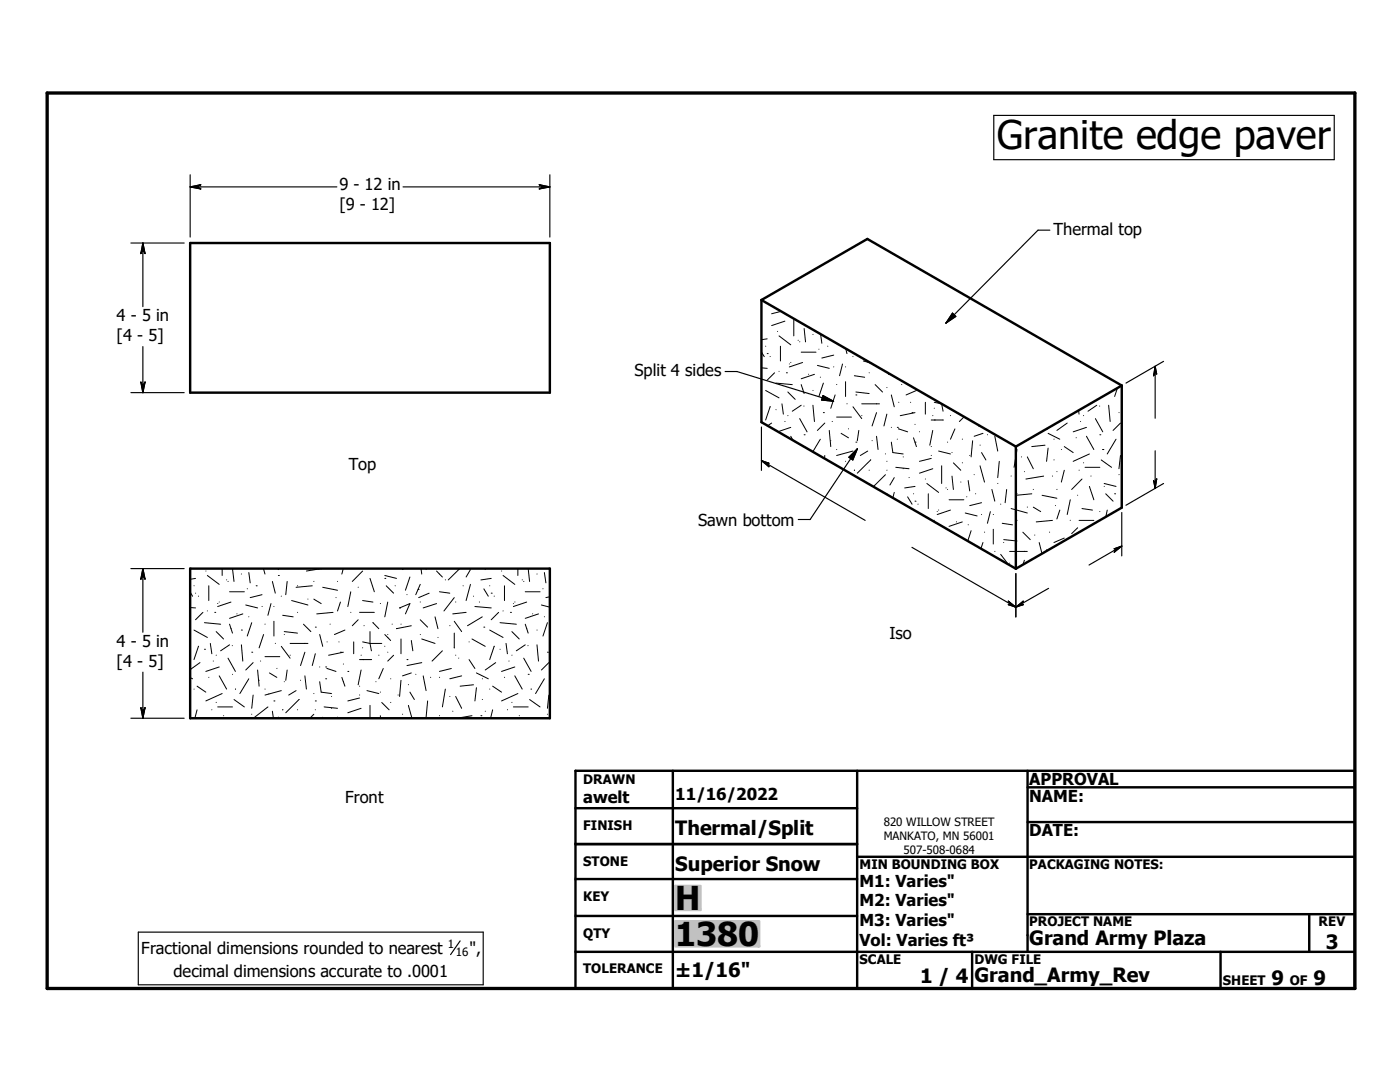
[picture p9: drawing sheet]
<svg xmlns="http://www.w3.org/2000/svg" width="279mm" height="216mm" viewBox="0 0 279 216" stroke-linecap="round" stroke-linejoin="round" font-family="sans-serif">
<g fill="none" stroke="#000" stroke-width=".48">
<path d="M38 48.5h71.7v29.8h-71.7zM152 59.9v24.3l50.7 29.3M152 59.9l21.1-12.2 50.8 29.2M152 59.9l50.7 29.2M223.9 76.9v24.4l-21.2 12.2M223.9 76.9l-21.2 12.2M202.7 89.1v24.4M38 113.5h71.7v29.8h-71.7zM114.8 153.8h155.6v43.4h-155.6zM134.3 153.8v43.4M171.1 153.8v43.4M205.1 157.1h65.3"/>
<path d="M205.1 153.8v36.1M114.8 175.4h56.3M114.8 161.3h56.3M114.8 168.4h56.3M171.1 171h99.3M205.1 164h65.3M114.8 182.8h56.3M114.8 189.9h155.6M194 189.9v7.3M205.1 182.4h65.3M243.6 189.9v7.3M261.3 182.4v7.5"/>
</g>
<g fill="none" stroke="#000" stroke-width=".2">
<path d="M152 70.2l.5 1M152 73.4l1.1 .1M152.8 69.1h.1M152.8 77.9l2.7 1.5M153.1 70.6h.1M153.1 67.6l-1.1 .2M153.7 71.1v.1M154.6 74.4l-1.5 1.5M154.9 76.4l3.2 .3M155.2 66.1h.1M155.5 74.1h.1M155.5 67l2.3 1.8"/>
<path d="M155.8 69.1v2.9M155.9 62.1l-1.9 .5M156.6 64.1l-2.6 .9M156.9 74.4h.1M157.2 78.2l1.5 1.5M157.5 72.6h.1M157.8 72.3h.1M158.4 63.6v3.4M159.3 67.9h.1M159.6 68.2h.1M159.9 70.3h2.9M159.9 76.7l.6 1.8"/>
<path d="M160.2 72.3l-2.7 .9M160.2 77.6h.1M160.5 65.6l.3 2.6M161.4 74.7h.1M162.2 77.9h.1M162.3 66.7h-.1M162.5 74.7l-2.6 .9M163.1 72.9l2.4 .6M163.4 69.7h.1M163.7 75.3h.1M163.8 66.6l.2 1.9M164.3 76.4l-.9 2.7"/>
<path d="M165.2 69.1h.1M166.4 73.2h.1M166.4 70.9l-2.4 .5M166.7 78.8l-.9 2.7M167 76.7h.1M168.1 72.6l-.5 2.4M168.7 73.2h.1M168.7 76.2v2.9M168.8 69.5l.2 1.1M170.2 71.1v.1M170.5 75l2.1 .3M170.8 78.8h.1"/>
<path d="M170.8 78.2l2.7 .3M172.3 72l1.5 .5M173.5 74.4h.1M174.7 76.7l1.4 1.5M177 77.3h.1M177.7 74.7h-.4M177.9 78.8l.6 2.4M180 76.7h-.1M182.9 77.9l-2.1 .9M223 77.4l-.6 1.7M153.7 81.1l-.9 2.7M154 84.4l-.8 .5"/>
<path d="M154.9 81.8h.1M156.1 80.6l.2 2M156.7 84.1h-.1M157.3 82.9h-.1M157.8 85.3l-2.5 .8M157.8 87.1l.5 .8M159.6 83.5l1.5 2.7M159.9 80.9l-1.8 1.2M160.5 81h-.1M160.5 86.8h.1M162.2 80.9l.3 3.2M163.7 87.6l-1.5 2.6"/>
<path d="M164.3 82.3h.1M164.6 90.9v.6M164.6 84.4l-1.5 1.5M165.5 85.9l.3 3.2M165.8 87.9h.1M166.1 84.1h.1M167 89.7h.1M167 83.2h2.9M167.7 90.7h.1M167.9 86.5l1.4 .9M168.7 92v.1M169.1 80.6h-.1"/>
<path d="M169.3 85.6h.1M170.2 81.2l1.8 2.3M170.2 90l-3.2 .9M170.5 93.8h.1M170.8 88.2h.1M171.4 85.9l-.3 2M171.7 95.6h.1M172 80.6h3.5M172 82.9h.1M173.2 90l-1.5 .9M173.5 93.8h.1M173.8 91.8l-2.7 2.6"/>
<path d="M174.1 87.9h-.1M174.9 82.3l-.9 2.7M174.9 87.1l.3 2.6M175 80.6h-.1M176.7 90.6h.1M176.7 94.7l-2.4 2.4M177 98.5h.1M177 82.6l-.6 2.4M177 93.8h.1M177 92v.1M177.9 85.3h.1M177.9 88.2l.3 2.1 2 .3"/>
<path d="M178.5 98.3l-.3 1M178.5 95.3l-.9 1.5M178.8 93.2l2.6 .3M179.1 85.3h.1M179.1 87.6h.1M179.4 80.3h.1M179.4 85.6l1.7 .6M179.4 85.6h.1M180.2 91.2h.1M180.3 93.5h-.1M181.1 99.1l.9 1.5M181.4 95.3h.1"/>
<path d="M181.7 80.3h.1M182 82.3h.1M182.3 98.5h.1M182.3 87.4l.6 1.7M182.6 88.2h.1M182.6 82.3l-2.9 .6M182.6 97.1l-2 .3M182.6 84.7h.1M183.5 86.1v.1M184.7 80.3v2.3M184.7 95.6h.1M185 96.5l2.3 1.8"/>
<path d="M185.3 98.5v3M185.8 91.5l-2.3 .6M185.8 83.8h2.4M185.9 89.1h-.1M185.9 90.9h-.1M186.1 93.5l-2.6 .9M186.1 85.9l-.5 2.9M186.2 82.9h-.1M186.5 83.8h.1M186.5 81.4v.1M186.5 80.3l1.4 .3 .3 1.5M187.3 90l2.4 .6"/>
<path d="M187.9 92.9v3.6M188.8 97.3v.1M189.1 88.2h.1M189.1 97.6v.1M189.4 99.7h3M189.7 82.9h.1M190 90.3h.1M190 95l.3 2.7M190.3 92.4l1.4 1.4M190.6 85.6l-.9 2M191.8 96.2h-.1M192.1 87.6h.1"/>
<path d="M192.1 92.3v.1M192.4 83.2l-.9 .9M192.9 99.1h.1M193.2 95.9l.3 2M193.6 90.9h-.1M194.1 87.9l-.3 3.3M194.4 94.7h.1M194.7 98.5h.1M195.5 84.9l-.2 .1M195.6 92.9l.9 3.3M195.6 88.8h.1M195.9 90.3l.9 1.5"/>
<path d="M196.2 86.5l-1.8 .6M197.1 86.8h.1M198 97.7l.5 2.3M198.5 87.1l.6 2.9M199.1 96.4v.1M199.4 92.1l-.3 3.2M200.9 97.7l-.3 2.6M201.8 95h.1M203 98.5h.1M203 89.7l-.6 3.5M203.9 91.2h.1M204.4 94.1h.1"/>
<path d="M205 91.2l1.2 2.3M205.9 98.5l-3.2 .3M206.2 97.6v.1M208 98.8l2.9 .6M208.3 95l-3.6 .6M208.6 88.8l-2.7 .3M208.9 85.6h.1M209.2 89.4l-.3 2.7M209.2 86.5l2.3 1.1M210.1 95h-.1M210.2 99.2l-.1 .1M210.4 91.8h-.1"/>
<path d="M210.4 87.6h-.1M210.9 94.1h.1M210.9 97.6v.1M211.8 89.7h.1M212.4 93.8l-.6 2.4M212.4 89.1l1.8 1.2M213 84.4l-2.1 1.5M213.6 99.7l-.6 3M214.8 87.3v.1M215.1 98.8h.1M215.2 81.9l.1 .7M215.4 93.8h-.1"/>
<path d="M215.7 84.1h.1M215.9 95.6l-2 2.1M216.3 92.3l-.1 .1M216.3 82.9h-.1M216.5 93.2h3M216.8 85.3l-2.6 .9M216.8 87.1l1.5 2.6M217.4 97.1l.9 2.6M217.4 90.6l-3.2 1.5M217.7 95h.1M218.6 83.5l1.5 2.7M218.9 80.9l-1.8 1.2"/>
<path d="M219.5 81h-.1M219.5 86.8h.1M219.8 91.8l2 1.4M220.1 89.7h.1M220.4 97.1h.1M220.4 96.5l2.3 .6M220.7 98.5l1.4 1.5M221.3 80.9l.3 3.2M222.4 98.5h.1M222.7 87.6l-1.7 3M223.3 82.3h.1M223.3 94.7h.1"/>
<path d="M223.6 90.9l-.3 2.6M223.6 84.4l-1.5 1.5M38 118.2l.4 .8M38.7 116.9h.1M39 118.4h.1M39 115.4l-1 .2M39.6 118.9v.1M41.1 113.9h.1M41.4 114.8l2.4 1.8M41.7 116.9v2.9M44.3 113.5v1.3M45.2 115.7h.1"/>
<path d="M45.5 116h.1M45.8 118.1h3M46.4 113.5l.3 2.5M48.2 114.5v.1M49.4 117.5h-.1M49.7 114.2l.2 2.1M51.1 116.9h.1M52.3 118.7l-2.4 .5M52.6 113.5l.3 1.1M54.4 116l.5 2.4M55.6 114.8h.1M55.6 113.5v.2"/>
<path d="M56.1 118.9v.1M57.3 116l-.3 2.7M58.2 119.8l3.3 .9M59.4 116.9h.1M61.5 119.5v.1M62.3 116.9l-3.2 .3M62.6 119.6l1.5 .8M62.7 116h-.1M64.2 113.5l-3 .4M64.4 117.2l3 .6M66.6 117.6h-.1M67.1 119.2h.1"/>
<path d="M67.4 116h.1M68.5 113.5l-.3 1.1M70 118.1l-.6 2.9M71.5 117.2h.1M72.4 119.8l2 .3M72.4 113.9l-2.1 2.1M73.8 115.4l.9 2.7M76.8 115.4h.1M76.8 114.8l2.3 .6M77.1 116.9l1.4 1.5M78.9 116.9h.1M80.6 113.5l-.3 .2"/>
<path d="M81.2 118.6v.1M81.8 115.1l-.9 2.7M83.4 117.6h.1M83.9 116.6l-.9 2.1M84 113.5l.2 1.1M85.1 113.6l-.1 .1M85.6 118.4l-2 .8M87.1 113.9l1.2 1.2M87.7 118.1l2.1 .3M88.9 115.7h.1M90.7 119.2l-2.1 2.7M91.8 113.5l-2.3 2.2"/>
<path d="M92.4 116.9h.1M93.9 116.6l-.9 3.2M93.9 113.7l-.9 1.4M94.5 118.9v.1M96.6 117.5l.8 1.5M96.9 113.6l-.1 .1M97.7 116.9h.1M98 118.4h.1M98 115.4l-2 .3M98.6 118.9v.1M100.1 113.9h.1M100.4 114.8l2.3 1.8"/>
<path d="M100.7 116.9v2.9M103.4 113.5v1.3M104.2 115.7h.1M104.5 116h.1M104.8 118.1h3M105.4 113.5l.3 2.5M107.2 114.5v.1M108.4 117.5h.1M108.6 114.2l.3 2.1M109.7 119.1l-.8 .1M182.6 100h.1M183.2 100.6h.1"/>
<path d="M186.5 103.8h.1M187 102.1h.1M187.3 101.8h.1M189.7 101.8l-2.7 .9M190.9 104.1h.1M192.1 104.1l-2.7 .9M192.6 102.4l2.4 .5M193.2 104.7h.1M193.8 105.9l-.7 2M195.9 102.6v.1M195.9 100.3l-2.4 .6M196.2 108.3l-.4 1.2"/>
<path d="M196.5 106.2h.1M197.6 102.1l-.5 2.3M198.2 105.6v3M198.3 102.6l-.1 .1M198.6 110h-.1M199.7 110.6l1.5 2M199.7 100.6h.1M200 104.4l2.1 .3M200.3 107.7l2.7 .2M200.3 108.2v.1M201.5 110h3.5M201.5 112.4h.1"/>
<path d="M201.8 101.5l3.2 .9M203 103.8h.1M204.1 106.2l1.5 1.5M204.4 111.8l-.2 .9M204.5 110h-.1M205 101.2h.1M206.2 101.2l1.5 .9M206.5 106.8h.1M207.4 108.3l.5 2.2M208.9 109.7h.1M209.5 106.2h-.1M210 103.8l-3.2 .3"/>
<path d="M210.6 100.9h.1M211.5 101.8l-.6 1.8M212.4 107.4l-2.1 .9M213.6 103.8h.1M215.1 105.3l-1.2 1.2M215.3 103.8h3M215.9 101.5l2.1 .3M219.5 102.1h.1M221 101.8l-.3 1.3M38 121.2l1 .1M38 135.2l.4 .2M38.7 137.5h.1"/>
<path d="M38.7 125.7l2.7 1.5M39.3 136.9l1.8 1.2M39.6 128.9l-.9 2.7M39.9 132.2l-1.9 1.4M40.5 122.2l-1.5 1.5M40.8 129.6h.1M40.8 124.2l3.2 .4M41.4 121.9h.1M41.7 135.1v.1M42 128.4l.3 2M42.6 131.9h.1M42.9 122.2h.1"/>
<path d="M43.1 126l1.5 1.5M43.2 130.7h-.1M43.5 120.4h-.1M43.8 133.1l-2.7 .9M43.8 134.9l1.4 2.6M43.8 120.1h.1M44.3 138.4l-3.2 1.5M45.5 131.3l1.5 2.7M45.8 128.7l-1.8 1.2M45.8 124.6l.6 1.7M46.1 120.1l-2.7 .9M46.1 125.4h.1"/>
<path d="M46.4 128.8h-.1M46.4 134.6h.1M46.7 139.6l2.1 1.5M47 137.5h.1M47.3 122.5h.1M48.2 125.7h.1M48.2 128.7l.3 3.2M48.5 122.5l-2.7 .9M49 120.7l2.4 .6M49.7 135.4l-1.8 3M49.7 123.1h.1M50.2 130.1h.1"/>
<path d="M50.2 124.2l-.9 2.7M50.5 138.7l-.3 2.6M50.5 132.2l-1.5 1.5M51.4 133.7l.3 3.2M51.7 135.7h.1M52 131.9h.1M52.3 121h.1M52.6 126.6l-.9 2.7M52.9 137.5h.1M52.9 131h2.9M52.9 124.5v.1M53.6 138.5h.1"/>
<path d="M53.8 134.3l1.5 .9M54.1 120.4l-.6 2.4M54.7 139.9h.1M54.7 121h.1M54.7 124v2.9M55 128.4h-.1M55.3 133.4h.1M56.1 129l1.8 2.3M56.1 137.8l-3.2 .9M56.4 122.8l2.1 .3M56.7 136h.1M56.7 126.6h.1"/>
<path d="M56.7 126l2.7 .3M57.3 133.7l-.3 2M57.9 128.4h3.6M57.9 130.7h.1M59.1 137.8l-1.5 .9M59.4 122.2h.1M59.7 139.6l-2.7 2.6M60 135.7h.1M60.6 124.6l1.4 1.4M60.8 130.1l-.8 2.7M60.8 134.9l.4 2.6M60.9 128.4h-.1"/>
<path d="M62.6 138.4h.1M62.9 125.1h.1M62.9 139.9h.1M62.9 130.4l-.6 2.4M63.8 133.1h.1M63.8 126.6l.6 2.4M63.8 136l.3 2.1 2.1 .3M65 135.4h.1M65 133.1h.1M65.3 128.1h.1M65.3 133.4l1.8 .6M65.9 124.5v.1"/>
<path d="M66.2 139h.1M66.5 122.2l-3.3 .3M67.6 128.1h.1M67.9 130.1h.1M67.9 120.1l-.5 1.8M68.2 135.2l.6 1.7M68.5 130.1l-2.9 .6M68.5 136h.1M68.5 132.5h.1M68.8 125.7l-2.1 .9M69.4 134h.1M70 122.2h.1"/>
<path d="M70.6 128.1v2.3M71.5 123.7l-1.2 1.2M71.8 122.2h2.9M71.8 139.3l-2.4 .6M71.8 131.6h2.3M71.8 136.9h.1M71.8 138.7h.1M72.1 133.7l-.6 2.9M72.1 130.7h.1M72.4 131.6h.1M72.4 128.1l1.4 .3M72.4 129.3h.1"/>
<path d="M72.7 124.8l-.1 .1M73.2 137.8l2.4 .6M73.8 128.4h2.4M73.8 126v2.4M73.8 128.4l.3 1.5M74.4 124.2h.1M74.4 124.2l1.2 1.2M75 136h.1M75.6 130.7h.1M75.9 138.1h.1M75.9 120.4h.1M76.5 133.4l-.9 2"/>
<path d="M76.8 128.9v.1M76.8 126.6l1.2 1.2M77.4 120.1l-.6 3M77.4 126.6h.1M77.4 127.2h.1M77.4 130.1h.1M78 135.4h.1M78.3 124.5v.1M78.5 130.7l-1.1 1.2M79.5 138.7h-.1M79.7 121.3h.1M79.7 121.3l2.1-.9-.9 2.1"/>
<path d="M80 135.7l-.3 3.3M80 127.5v2.9M80 124.5v.1M81.2 131.6h.1M81.5 136.6h.1M81.8 138.1l.9 1.5M82.1 124.9l-2.9 .5M82.1 127.8l.3 2.1M82.1 134.3l-1.8 .6M83 134.6h.1M83.9 123.7l1.4 1.4M83.9 126.6h.1"/>
<path d="M83.9 120.1h.1M84.2 127.5l2.6 .9M84.2 132.2l-3 .6M84.5 134.9l.5 2.9M85.3 139.9l-.3 3.2M86 135.1l-.1 .1M86.8 123.1l.6 2.3M87.1 120.4l-2.6 .9M87.4 127.2h.1M87.7 135.1v.1M88.3 129.9l-2.1 2M88.9 137.5l-.6 3.6"/>
<path d="M89.8 139h.1M89.8 124.8v.1M90.1 133.4l-2.4 .6M90.7 124l1.4 2M90.7 126.3v3M90.9 139l1.2 2.3M91 130.7h-.1M91 120.1h-.1M91.5 131.3h.1M92.1 134.9l-2.3 .5M93 122.2l-2.6 .3M93.6 128.1h.1"/>
<path d="M93.6 131.6l1.2 1.8M94.2 127.5l2.6 1.5M94.5 136.6l-2.7 .3M94.8 121l3.2 .3M95.1 137.2l-.3 2.7M95.1 134.3l2.3 1.1M95.7 120.1h.1M96.3 135.4h.1M96.3 123.1l-3 1.8M96.3 139.6h.1M96.6 125.1h.1M97.7 137.5h.1"/>
<path d="M97.7 125.7l2.7 1.5M98.3 136.9l1.8 1.2M98.6 128.9l-.9 2.7M98.9 132.2l-2.1 1.5M99.5 122.2l-1.5 1.5M99.8 129.6h.1M99.8 124.2l3.2 .4M100.4 121.9h.1M100.7 135.1v.1M101 128.4l.3 2M101.6 131.9h.1M101.9 122.2h.1"/>
<path d="M102.2 126l1.4 1.5M102.2 130.7h.1M102.5 120.4h.1M102.7 133.1l-2.6 .9M102.7 134.9l1.5 2.6M102.8 120.1h-.1M103.4 138.4l-3.3 1.5M104.5 131.3l1.5 2.7M104.8 128.7l-1.8 1.2M104.8 124.6l.6 1.7M105.1 120.1l-2.6 .9M105.1 125.4h.1"/>
<path d="M105.4 128.8h.1M105.4 134.6h.1M105.7 139.6l2.1 1.5M106 137.5h.1M106.3 122.5h.1M107.2 128.7l.3 3.2M107.2 125.7h.1M107.5 122.5l-2.7 .9M108.1 120.7l1.6 .5M108.6 135.4l-1.7 3M108.7 123.1h-.1M109.3 130.1h.1"/>
<path d="M109.3 124.2l-.9 2.7M109.5 138.7l-.2 2.6M109.5 132.2l-1.4 1.5M39.3 141.6l-.4 1.7M42.3 141.6h.1M43.2 140.1l-.1 .1M43.4 141.1h3M44.6 142.8h.1M50.2 142.5h.1M53.5 141.1l-2.7 2M54.4 141.9l.2 1.4M55.6 143.1h.1"/>
<path d="M56.4 141.6h.1M59.4 141.6h.1M62.6 142.5l-.8 .8M62.9 141.6h.1M64.4 143.1l-.1 .2M64.7 141.1l2.7 .2M66.2 141.3h.1M67.4 143.1h.1M72.1 141.3l-2.7 .9M73.8 140.8v2.5M75.9 142.8l.1 .5M76.2 140.2l1.5 1.4"/>
<path d="M78 140.1v.1M80.4 142.5h-.1M81.5 140.8l.7 2.5M87.7 142.8h.1M90.4 141.9h.1M94.2 142.8l-3 .5M96 142.8h.1M96.8 141.9h.1M98.3 141.6l-.4 1.7M101.3 141.6h.1M102.2 140.1v.1M102.5 141.1h2.9"/>
<path d="M103.6 142.8h.1M109.3 142.5h.1"/>
</g>
<path d="M9.4 18.6h261v178.6h-261z" fill="none" stroke="#000" stroke-width=".66"/>
<g fill="#c0c0c0" stroke="#c0c0c0" stroke-width=".48">
<path d="M134.8 183.8h16.7v5z"/>
<path d="M134.8 183.8l16.7 5h-16.7z"/>
<path d="M134.8 176.8h5v4.8z"/>
<path d="M134.8 176.8l5 4.8h-5z"/>
</g>
<g fill="none" stroke="#000" stroke-width=".23">
<path d="M38 37.3h29.2M38 37.3l2.1-.4-.8 .4M38 37.3l2.1 .4-.8-.4M38 34.9v12.4M39.3 37.3h.1M80.4 37.3h29.3M108.4 37.3h.1M108.4 37.3l-.8 .4 2.1-.4M108.4 37.3l-.8-.4 2.1 .4M109.7 34.9v12.4M198.3 23h68v8.9h-68zM26.1 48.5h10.7"/>
<path d="M28.5 49.9h.1M28.5 48.5v12.7M28.5 48.5l.4 2.1-.4-.7M28.5 48.5l-.4 2.1 .4-.7M209.5 45.9h-2.3l-18.4 18.6M26.1 78.3h10.7M28.5 77h.1M28.5 69.2v9.1M28.5 77l-.4-.8 .4 2.1M28.5 77l.4-.8-.4 2.1M144.7 74.1h2.4l19.3 6M164.2 78.9l2.2 1.2-2.4-.3z"/>
<path d="M190.1 62.5l.7 .6-2 1.4zM230.5 74.2h.1M230.5 73.1v10.4M230.5 73.1l.3 1.5-.3-.4M230.5 73.1l-.3 1.9 .3-.8M232.2 72.1l-7.5 4.3M152 91.9l20.7 11.9M152 91.9l1.5 .5-.6 .1M152 91.9l1.5 1.2-.6-.6M152 85.2v8.7M152.9 92.5h.1M169.4 91.2l1.7-1.7-.9 2.3z"/>
<path d="M171.1 89.5l-9.4 14.2h-2.4M230.5 96.3h.1M230.5 90v7.5M230.5 96.3l-.3-.4 .3 1.6M230.5 96.3l.3-.7-.3 1.9M232.2 96.5l-7.5 4.3M26.1 113.5h10.7M28.5 114.8h.1M28.5 113.5v12.7M28.5 113.5l.4 2.1-.4-.8M28.5 113.5l-.4 2.1 .4-.8M182 109.2l20.7 12"/>
<path d="M202.7 114.5v8.6M209.3 117.4l-6.6 3.8M222.9 109.5h.1M223.9 109l-6.6 3.7M223.9 109l-1.5 1.2 .5-.7M223.9 109l-1.5 .5h.5M223.9 102.3v8.6M28.5 134.1v9.2M201.7 120.6h.1M201.7 120.6h-.5l1.5 .6M201.7 120.6l-.5-.6 1.5 1.2M203.7 120.6h.1"/>
<path d="M203.7 120.6l.5-.6-1.5 1.2M203.7 120.6h.5l-1.5 .6M26.1 143.3h10.7M28.5 141.9h.1M28.5 141.9l-.4-.7 .4 2.1M28.5 141.9l.4-.7-.4 2.1M27.6 186h68.8v10.5h-68.8zM91.8 187.7l-1.9 2.8"/>
</g>
<g fill="#000" stroke="#000" stroke-width=".23">
<path d="M38 37.3l2.1-.4-.8 .4zM38 37.3h1.3l.8 .4zM39.3 37.3l.8 .4zM107.6 37.7l.8-.4h1.3zM107.6 36.9l2.1 .4h-1.3zM107.6 36.9l.8 .4zM28.5 48.5l.4 2.1-.4-.7zM28.5 48.5v1.4l-.4 .7zM28.5 49.9l-.4 .7zM28.1 76.2l.4 .8v1.3zM28.9 76.2l-.4 2.1v-1.3zM28.9 76.2l-.4 .8z"/>
<path d="M164.2 78.9l2.2 1.2-2.4-.3zM190.1 62.5l.7 .6-2 1.4zM230.5 73.1l.3 1.5-.3-.4zM230.5 73.1v1.1l-.3 .8zM230.5 74.2l-.3 .8zM152 91.9l1.5 .5-.6 .1zM152 91.9l.9 .6 .6 .6zM152.9 92.5l.6 .6zM169.4 91.2l1.7-1.7-.9 2.3zM230.2 95.9l.3 .4v1.2zM230.8 95.6l-.3 1.9v-1.2zM230.8 95.6l-.3 .7z"/>
<path d="M28.5 113.5l.4 2.1-.4-.8zM28.5 113.5v1.3l-.4 .8zM28.5 114.8l-.4 .8zM222.9 109.5l1-.5-1.5 1.2zM222.4 109.5l1.5-.5-1 .5zM222.4 109.5h.5zM201.2 120.6h.5l1 .6zM201.2 120l1.5 1.2-1-.6zM201.2 120l.5 .6zM202.7 121.2l1.5-1.2-.5 .6zM202.7 121.2l1-.6h.5zM203.7 120.6h.5z"/>
<path d="M28.1 141.2l.4 .7v1.4zM28.9 141.2l-.4 2.1v-1.4zM28.9 141.2l-.4 .7z"/>
</g>
<text font-size="7.9" x="198.9" y="29.7">Granite edge paver</text>
<g font-size="6.6">
<text x="134.7" y="181.6">H</text>
<text x="134.7" y="188.7">1380</text>
</g>
<g font-size="3.9">
<text x="134.7" y="166.7">Thermal/Split</text>
<text x="134.7" y="173.8">Superior Snow</text>
<text x="205.4" y="188.6">Grand Army Plaza</text>
<text x="264.6" y="189.3">3</text>
<text x="134.7" y="194.9">±1/16&quot;</text>
<text x="183.6" y="196.1">1 / 4</text>
<text x="194.5" y="196">Grand_Army_Rev</text>
<text x="253.8" y="196.6">9</text>
<text x="262.1" y="196.6">9</text>
</g>
<g font-size="3.3">
<text x="67.7" y="38">9 - 12 in</text>
<text x="67.7" y="42">[9 - 12]</text>
<text x="210.3" y="46.9">Thermal top</text>
<text x="23.3" y="64.1">4 - 5 in</text>
<text x="23.3" y="68.1">[4 - 5]</text>
<text x="126.6" y="75.1">Split 4 sides</text>
<text x="69.6" y="93.9">Top</text>
<text x="139.4" y="104.9">Sawn bottom</text>
<text x="23.3" y="129">4 - 5 in</text>
<text x="177.5" y="127.5">Iso</text>
<text x="23.3" y="133">[4 - 5]</text>
<text x="68.9" y="160.1">Front</text>
<text x="116.4" y="160.2">awelt</text>
<text x="134.7" y="159.7">11/16/2022</text>
<text x="205.4" y="156.7">APPROVAL</text>
<text x="205.4" y="159.9">NAME:</text>
<text x="205.4" y="166.9">DATE:</text>
<text x="171.5" y="176.9">M1: Varies&quot;</text>
<text x="171.5" y="180.8">M2: Varies&quot;</text>
<text x="171.5" y="184.8">M3: Varies&quot;</text>
<text x="28.2" y="190.3">Fractional dimensions rounded to nearest</text>
<text x="93.7" y="190.3">&quot;,</text>
<text x="171.5" y="188.7">Vol: Varies ft³</text>
<text x="34.6" y="195">decimal dimensions accurate to .0001</text>
</g>
<g font-size="2.6">
<text x="116.4" y="156.4">DRAWN</text>
<text x="116.4" y="165.6">FINISH</text>
<text x="116.4" y="172.8">STONE</text>
<text x="171.5" y="173.4">MIN BOUNDING BOX</text>
<text x="205.4" y="173.4">PACKAGING NOTES:</text>
<text x="116.4" y="179.9">KEY</text>
<text x="205.4" y="184.8">PROJECT NAME</text>
<text x="263.1" y="184.8">REV</text>
<text x="116.4" y="187.1">QTY</text>
<text x="116.4" y="194.2">TOLERANCE</text>
<text x="171.5" y="192.4">SCALE</text>
<text x="194.5" y="192.4">DWG FILE</text>
<text x="244.1" y="196.6">SHEET</text>
<text x="257.4" y="196.6">OF</text>
</g>
<g font-size="2.3">
<text x="176.4" y="164.8">820 WILLOW STREET</text>
<text x="176.4" y="167.6">MANKATO, MN 56001</text>
<text x="180.3" y="170.3">507-508-0684</text>
<text x="89.4" y="189.1">1</text>
<text x="91" y="190.8">16</text>
</g>
</svg>
